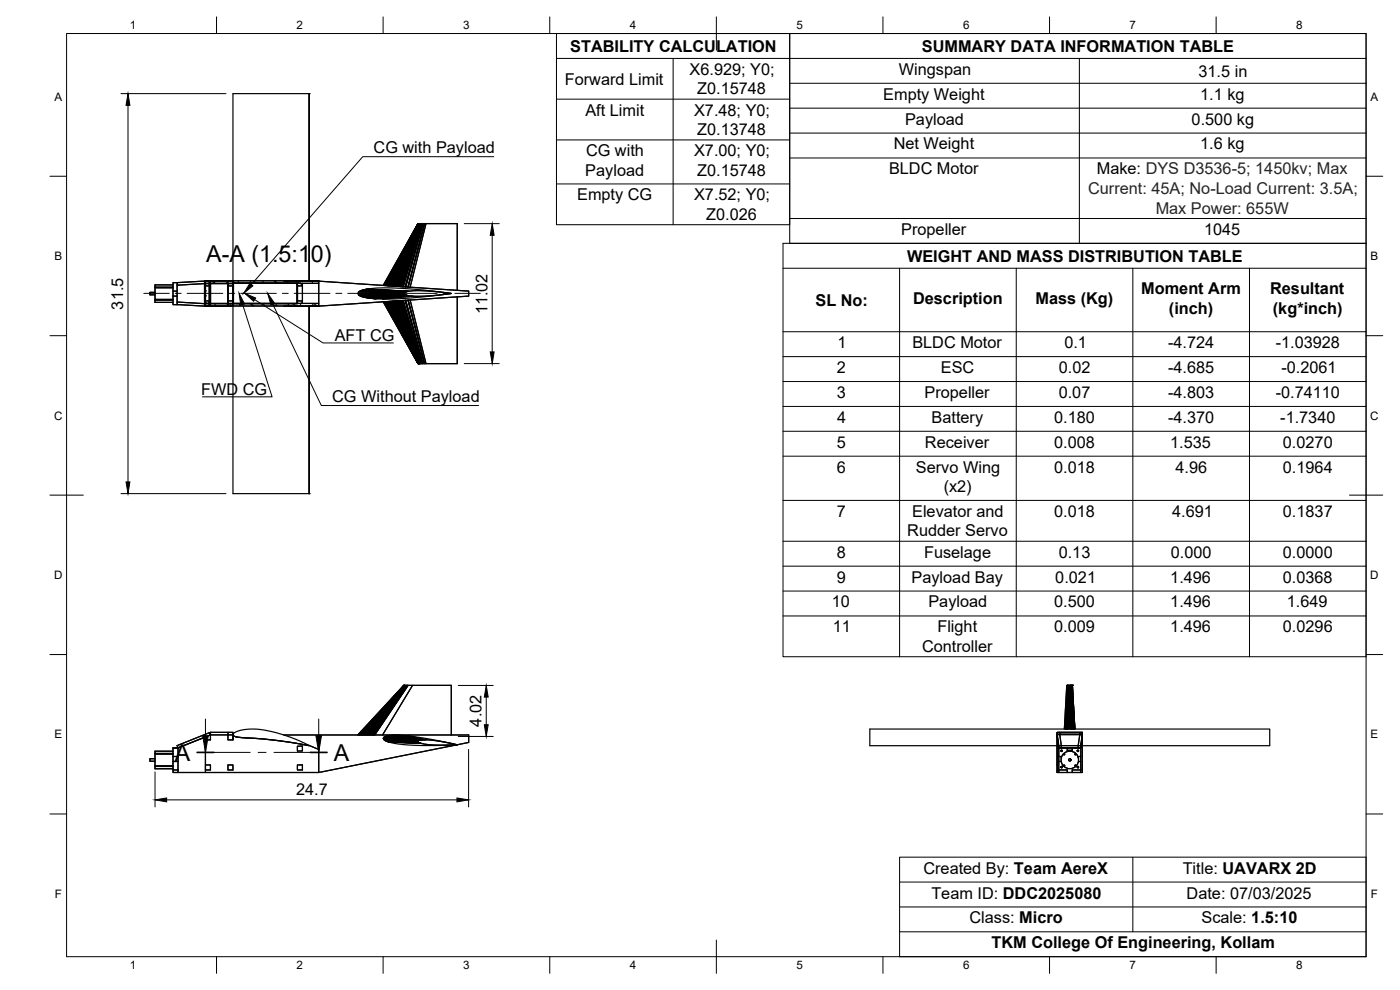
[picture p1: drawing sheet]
<svg xmlns="http://www.w3.org/2000/svg" width="420mm" height="297mm" viewBox="0 0 420 297" stroke-linecap="round" stroke-linejoin="round" font-family="sans-serif">
<!-- layer: Visible -->
<g fill="none" stroke="#000" stroke-width=".36">
<path d="M92.8 28.1v56.2M125.4 67.1l-10.4 18.5 10.4-18.5h11.8M125.4 67.1h.1M125.5 67.1l-10.3 18.5M125.5 67.1l-10.1 18.6 10.1-18.6-9.8 18.6 9.8-18.6M125.5 67.1l-9.4 18.6 9.4-18.6-9.6 18.6zM125.5 67.1l-9.3 18.6zM125.5 67.1l-9.1 18.6 9.2-18.6M125.6 67.1l-8.8 18.7 8.8-18.7-9 18.7zM125.6 67.1l-8.7 18.7zM125.6 67.1l-8.5 18.7zM125.6 67.1h.1"/>
<path d="M125.6 67.1l-8.1 18.7zM125.7 67.1l-8 18.7zM125.7 67.1l-7.9 18.7 8-18.7-7.8 18.7 7.8-18.7M125.8 67.1l-7.5 18.8 7.5-18.8-7.6 18.8zM125.8 67.1l-7.3 18.8 7.3-18.8-7.1 18.8 7.1-18.8-6.9 18.8 6.9-18.8M125.8 67.1l-6.6 18.8 6.6-18.8-6.8 18.8zM125.8 67.1l-6.2 18.8 6.2-18.8-6.4 18.8zM125.9 67.1l-6.2 18.9zM125.9 67.1l-6 18.9 6-18.9M125.9 67.1l-5.8 18.9zM125.9 67.1l-5.6 18.9 5.6-18.9-5.4 18.9 5.5-18.9-5.4 18.9 5.6-18.9-5.4 18.9 5.5-18.9-5.4 18.9 5.4-18.9-5.3 18.9 5.4-18.9h.3l-5.1 19 5.1-19-5 19 5.2-19-5.1 19 5.2-19h.4l-5 19 5-19-4.9 19 4.9-19h.4l-4.7 19.1 4.7-19.1h9.4M137.2 67.1v20"/>
<path d="M46.5 87.7h-1.5v.8h1.5M46.5 86.2v.1h5.4M46.5 86.3v3.5h5.4M46.5 89.8v.3h5.4M46.5 90.1v.6h5.4M51.9 85.5h-5.4v.7h5.4M51.9 88.8v2.6h1.5M51.9 88.8h1.2M53.1 87.3h-1.2v1.5M53.1 84.8h-1.2v2.5M53.1 84.8l8.3-.5v.8l-8.3 .5zM61.4 91.1v.7h.3"/>
<path d="M61.4 91.1l-8.3-.5v.8l8.3 .4M61.4 85.1l-8.3 .5v5l8.3 .5v-6v6M61.4 84.3v.8h1.4v6h-1.4M61.4 84.3h1.4v.8h-1.4M61.4 91.1h1.4v.7h-1.4M61.4 84.3h1.4M61.4 84.3l-8.3 .5v6.6l9.8 .4M61.7 85h1.5v.8h-1.5zM61.7 90.3h1.5v.7h-1.5zM61.7 84.3v.7M61.7 91h34v.8h-34M61.7 84.3v7.5"/>
<path d="M61.7 84.3h34M61.7 85v.8h1.5v-.8h5.2v.8h1.5v4.5h-1.5v.7h-5.2v-.7h-1.5v.7M61.7 85.8v4.5M61.7 91v.8M61.7 91.8h34M62.8 91.8h.4h-1.5M62.8 84.3h.4v.8h-.4M62.8 85.1v6h.4v.7h-.4M62.8 85.1h.4v6h-.4v.7M62.8 91.8v-7.5h.4v7.5h6.7M62.8 84.3v.8M62.8 91.8h-1.4"/>
<path d="M63.2 84.3h5.2v.8h-5.2zM63.2 85.1h5.2v6h-5.2v.7h5.2v-.7h-5.2zM63.2 85.8v4.5M63.2 84.3h6.7M68.4 84.3h1.5v.8h-1.5zM68.4 85.1h1.5v6h-1.5v.7h1.5v-.7h-1.5zM68.4 85h1.5v.8h-1.5zM68.4 90.3h1.5v.7h-1.5zM68.4 85.8v4.5M69.9 84.9h19.4v6.3h-19.4zM70.1 85h19v6h-19zM85.2 84.3h10.5"/>
<path d="M89.3 90.3h1.5v.7h-1.5zM89.3 85h1.5v.8h-1.5zM90.8 85.8v4.5M92.7 84.3l3 .1M92.8 91.8v56.3M92.8 84.3v-56.2h-22.9v120h22.9M95.7 84.4l45 2.9v1.5l-45 3h-3M95.7 84.4l45 2.9v1.5l-45 3M95.7 84.3v6.7h-4.9v-.7h-1.5v-4.5h1.5v-.8h4.9h-34M95.7 84.3h-34M95.7 84.3v7.5M95.7 84.3h.1"/>
<path d="M109 89.1l12.3-.8-11.6 1M109.2 89.2l12.1-.9-11.9 .9M109.2 86.9l13.1 .5zM109.5 86.9l12.8 .5-12.6-.6 12.7 .6-12.5-.6 12.6 .6-12.3-.7 12.4 .7 4.2-.2 8.4 .8M109.9 89.3l11.5-1-11.3 1.1M110.4 89.4l11-1-10.8 1M115 90.6l10.5 18.5zM115.7 90.5l9.8 18.6zM115.9 90.5l9.6 18.6-9.4-18.6 9.4 18.6zM116.4 90.5l9.2 18.6zM116.6 90.5l9 18.6-8.8-18.7 8.8 18.7zM117 90.4l8.6 18.7z"/>
<path d="M117.5 90.4l8.2 18.7zM117.8 90.4l8 18.7-7.8-18.7 7.8 18.7zM118.5 90.3l7.3 18.8-7.1-18.8 7.1 18.8zM118.9 90.3l6.9 18.8zM119 90.3l6.8 18.8-6.6-18.8 6.6 18.8zM119.4 90.3l6.5 18.8-6.3-18.8 6.2 18.8zM119.9 90.2l6 18.9zM121.2 88.1l.9 .5 2.7 .3 4.6-.2 5.8-.6M121.2 88.1l-13.6 .4M121.2 88.1l-13.4 .6M121.2 88.2l-13.2 .6M121.3 88.2l-13 .7"/>
<path d="M121.3 88.2l-12.8 .8M121.3 88.3l-12.6 .7M121.3 87.8l1.6-.5 3.1-.1 9.4 .9-6 .6-4.6 .2-2.9-.3-.6-.4zM121.5 88.4l-10.7 1.1M121.8 88.5l-10.7 1M121.9 88.6l-10.4 .9M122.1 87.5l-13.1-.5 13 .5-13.2-.5 13.1 .6-13.4-.5 13.3 .5-13.5-.4 13.4 .4-13.6-.3 13.4 .4-13.7-.3 13.6 .3-13.8-.1 13.7 .2-.1 .3h-13.8h13.8M122.1 88.6l-10.3 1M122.5 88.7l-10.3 .9M123.8 88.9l-9 .8M135.2 88l-7.9-1-9-.6h-5.3l-3.8 .5a2.62 2.62 0 0 0-1.8 1.2l.2 .4M135.2 88.1l-8.8 1-9.2 .6-6.6-.3-2.1-.4-.9-.5"/>
<path d="M135.2 88l.2 .1h-.2M137.2 89.1v20M125.4 109.1h.1M125.5 109.1l-10.3-18.6 10.3 18.6h11.7M125.5 109.1l-10.1-18.6 10.1 18.6-10-18.6 10 18.6M125.5 109.1l-9.2-18.6 9.3 18.6M125.6 109.1l-8.5-18.7 8.5 18.7M125.6 109.1h.1M125.7 109.1l-8-18.7 8.1 18.7M125.8 109.1l-7.6-18.8 7.6 18.8-7.4-18.8 7.4 18.8M125.9 109.1l-6.2-18.9 6.2 18.9M125.9 109.1l-5.8-18.9 5.8 18.9-5.6-18.9 5.6 18.9-5.4-18.9 5.5 18.9-5.4-18.9 5.6 18.9-5.4-18.9 5.5 18.9-5.4-18.9 5.4 18.9-5.3-18.9 5.4 18.9h.3l-5.1-19 5.1 19-5-19 5.2 19-5.1-19 5.2 19h.4l-5-19 5 19-4.9-19 4.9 19h.4l-4.7-19.1 4.7 19.1h9.4"/>
<path d="M62.8 219.8l.4-.1v.8zM62.8 219.8l-1.4 .6M63.2 219.7h5.2v.8h-5.2zM63.2 219.7h6.7v.7v-.7h-1.5v.8h1.5M121.2 205.6h14.2v14.9v-14.9zM121.2 205.6l-13.8 14.9M121.2 205.6l-13.6 14.9 13.6-14.9-13.4 14.9zM121.2 205.6l-13.2 14.9M121.3 205.6l-12.6 14.9M121.3 205.6l-12.3 14.9M121.3 205.6l-11.6 14.9M121.4 205.6l-11.5 14.9"/>
<path d="M121.4 205.6l-11.3 14.9M121.4 205.6l-10.8 14.9M121.4 205.6l-11 14.9M121.5 205.6l-10.7 14.9M121.7 205.6l-10.6 14.9M121.8 205.6l-10.5 14.9M121.9 205.6l-10.4 14.9M122 205.6l-10.2 14.9M122.1 205.6l-10.1 14.9M122.3 205.6l-10.1 14.9M122.4 205.6l-10 14.9M122.5 205.6l-10 14.9"/>
<path d="M123.8 205.6l-9 14.9M317.3 219.7h7.5v.7M318.1 219.8h-.8v.7M318.1 219.8l-.8-.1v.7M318.1 219.8l6.7-.1v.7M318.1 219.8v.6M318.1 219.8h6.7M320.3 205.6l-.5 13.1M320.4 205.6l-.6 13.1M320.4 205.6l-.5 13.1M320.4 205.6l-.4 13.1M320.5 205.6l-.4 13.1 .4-13.1"/>
<path d="M320.5 205.6l-.5 13.1M320.5 205.6l-.4 13.1zM320.5 205.6l-.3 13.1 .4-13.1M320.6 205.6l-.3 13.1zM320.6 205.6l-.2 13.1 .3-13.1-.1 13.1 .2-13.1h.2v13.1v-13.1M321 205.6h.9M321 205.6h-.9l-.7 13.1 .7-13.1h.2l-.5 13.1M321 205.6h.8M321.1 205.6l.3 13.1M321.1 205.6l.4 13.1M321.1 205.6l.5 13.1M321.1 205.6l.7 13.1"/>
<path d="M321.3 205.6l.7 13.1M321.3 205.6l1 13.1zM321.4 205.6l.9 13.1M321.5 205.6l1 13.1M321.8 205.6l.8 13.1zM321.8 205.6h.1M321.8 218.7l-.6-13.1 .8 13.1M321.9 205.6l.5 9.9M321.9 205.6v.5M321.9 207.2l.3 4M324.8 219.8v.6M324.8 219.8l-7.5-.1 7.5 .1v.6"/>
<path d="M46.5 227.7h-1.5v.7h1.5M46.5 226.1v.2h5.4M46.5 226.3v3.5h5.4M46.5 229.8v.2h5.4M46.5 230v.7h5.4M51.9 225.4h-5.4v.7h5.4M51.9 224.4h1.5M51.9 224.4h1.5v2.6h-1.5zM51.9 228.5h1.5M51.9 227v4M51.9 227h1.5M53.1 223.7l8.3-3.3 .3 .7-8.3 3.3z"/>
<path d="M53.4 231.8h-1.5v-.8h1.5v.8h42.3M53.4 224.4l8.3-3.3v10.7h-8.3M53.4 224.4h-1.5v2.6M53.4 224.4v7.4M61.4 220.4l1.4-.6 .4 .7M61.4 220.4l.3 .7M61.7 229.5h1.5v1.5h-1.5zM61.7 221.1l-8.3 3.3M61.7 221.1l-.3-.7-8.3 3.3 .3 .7M61.7 229.5v1.5M63.2 220.5l-1.5 .6M63.2 220.5v1.5h-1.5v-.9"/>
<path d="M68.4 220.5h1.5v1.5h-1.5zM68.4 229.5h1.5v1.5h-1.5zM69.9 220.5v1.5h-1.5v-1.5h-5.2v1.5h-1.5v7.5h1.5v1.5h-1.5v.8h34M69.9 220.5v1.5zM70 220.7l.3 .2M70 220.1a10 10 0 0 1 7-1.3 44.5 44.5 0 0 1 15.8 4.9 138 138 0 0 0-21.7-2.6 .94 .94 0 0 1-1.2-.8zM70.4 220.9l2.2 .4 6.4 .4 8.1 1 5.5 1 3.1 1.2M85.2 220.5h55.5zM89.3 223.9l1.5-.1v1.5h-1.5zM89.3 229.5h1.5v1.5h-1.5zM95.6 224.9h.1M95.7 220.5v11.3"/>
<path d="M108.3 220.5l13-14.9-12.8 14.9M109.2 220.5l12.1-14.9-11.9 14.9M115.2 221.2l1.1-.4 1.5-.2 4.7 .2 6.6 1 7.9 1.6-11.2 .3-4.4-.3-3.6-.5a4.2 4.2 0 0 1-2.8-1.4zM115.2 221.2l10.3 1.2zM115.7 220.9l9.8 1.4zM115.9 220.9l9.6 1.4zM116.2 222.5l9.8 .4M116.4 220.8l9.2 1.4zM116.6 220.8l9 1.4zM116.8 220.7l8.8 1.5zM117 220.7l8.6 1.5zM117.1 220.7l8.5 1.5"/>
<path d="M117.5 220.6l8.2 1.6zM117.8 220.6l8 1.5zM118.5 220.6l7.3 1.5zM118.9 220.6l6.9 1.5zM119.4 220.6l6.5 1.5zM119.9 220.6l6 1.5zM121.6 220.8l5.3 1.2zM121.7 220.8l5.7 1.2M122.4 220.8l5 1.2zM122.5 220.8l4.9 1.2h.4l-4.7-1.1 4.7 1.1 4.2 .4 5 1M125.5 222.4l-10.5-.9 10.4 .9 .1 .2-10.4-.7 10.5 .8-10.3-.7 10.4 .8-10.2-.6 10.3 .6-10.1-.6 10.2 .6-10.1-.5 10.2 .6-10-.5 10.2 .6-9.8-.5 9.9 .5-9.8-.4 9.9 .4-9.7-.3 9.7 .3 4.5 .6 6.1-.1M125.5 222.3l-10.1-1.2 10.1 1.3"/>
<path d="M125.5 222.3l1.2-.3 2.8 .1 7.7 1.4-6.3 .1-4.3-.5a.85 .85 0 0 1-1.1-.8zM125.6 222.2l-9.5-1.4 9.4 1.5M125.7 222.2h-.1M125.7 222.2l-8-1.6 8.1 1.6M125.8 222.1l-7.6-1.5 7.6 1.5M125.8 222.1l-6.8-1.5 6.8 1.5M125.9 222.1l-6.2-1.5 6.2 1.5M126.7 222l-5.8-1.3 5.4 1.3-5.5-1.3 5.4 1.3-5.6-1.3 5.4 1.4-5.5-1.4 5.4 1.4-5.6-1.4 5.6 1.4-5.8-1.5 5.8 1.5M137 223.4h.1M137 223.5h.2M137.1 223.4l.1 .1M137.2 223.5l-41.5 8.3v-6.9"/>
<path d="M137.2 223.5l-41.5 8.3M140.7 220.5v2.3l-3.5 .7M317.3 229.5v1.5zM317.3 220.5v1.5v-.9M317.3 231v.8zM317.3 222v7.5zM317.3 221.1v-.7l.5 3.3M317.3 220.4h.8l.4 3.3h5.1l.5-3.3M317.3 229.5v2.3M317.3 220.5v.6v-1.3v9.7M317.3 223.7h-56.3v-5h120.1v5h-56.3M317.3 231.8h.5"/>
<path d="M317.3 221.1l.5 3.3M317.3 220.4l.5 3.3M317.8 231v.8h4M317.8 223.7h.7v.7h-.7zM317.8 224.4v-.7h6.5h-.7v.7M317.8 231v.8h2.5M317.8 224.4h.7M317.8 224.4l-.5-3.3v10.7M317.8 231h2.5v.8M318.1 220.4l.4 4M318.1 220.4h6l-.5 4M318.1 220.4v-.6h6v.6"/>
<path d="M318.1 220.4h-.8v.7M318.1 220.4h6M318.5 224.4h-.7M318.5 224.4h5.9M318.5 224.4h.1M318.5 225.1v.4M318.5 230v.4M319.1 226.2a2.65 2.65 0 0 0 0 3.6l.1-.3 .3 .1v.2l-.2 .2M320.3 224.4h1.5M320.3 224.4v.8h1.5M320.3 224.4h-2.5v2.6h.7v.4v-.4h-.7v1.5h.7h-.7v2.5M320.3 224.4v.8h1.5v-.8"/>
<path d="M320.3 224.4h-2.5v6.6M320.3 225.2h.1M320.3 225.2h1.5M321.8 224.4v.8M321.8 231v.8h-1.5M321.8 224.4h.1M321.8 225.2h-1.5M321.8 224.4h2.6v2.6M321.8 231h2.6M321.8 231v.8M323 226.3l-.1 .2-.3-.1v-.2l.2-.2a2.61 2.61 0 0 0-3.5 .1l.2 .1v.2l-.3 .1-.1-.2M323 226.2a2.64 2.64 0 0 1 0 3.6l-.1-.3-.3 .1v.2l.2 .2a2.63 2.63 0 0 1-3.5-.1"/>
<path d="M323.6 224.4h.1M323.6 225.1v.4M323.6 230v.4M324.1 220.4h.7l-.5 4M324.1 220.4h.7v.7M324.1 220.4v-.6h.7v.6M324.3 224.4l.5-3.3v10.7h-3M324.3 231v.8h-2.5M324.3 227h.1M324.3 224.4l.1 6.6M324.4 227h-.8v.4v-.4h.7v1.5h-.7h.8M324.8 229.5v1.5"/>
<path d="M324.8 221.1l-.5 3.3h-.7M324.8 221.1v10.7h-.5v-.8M324.8 220.4l-.5 4h-.7M324.8 221.1v-.7l-.5 4"/>
<circle cx="318.6" cy="230.2" r=".22"/>
<circle cx="318.6" cy="225.3" r=".22"/>
<circle cx="321.1" cy="228" r=".37"/>
<circle cx="323.5" cy="225.3" r=".22"/>
<circle cx="323.5" cy="230.2" r=".22"/>
</g>
<g fill="#000">
<circle cx="92.8" cy="28.1" r=".18"/>
<circle cx="125.8" cy="67.1" r=".18"/>
<circle cx="61.7" cy="88.8" r=".18"/>
<circle cx="61.7" cy="84.3" r=".18"/>
<circle cx="61.7" cy="87.3" r=".18"/>
<circle cx="95.7" cy="91.8" r=".18"/>
<circle cx="125.8" cy="109.1" r=".18"/>
<circle cx="92.8" cy="148.1" r=".18"/>
<circle cx="321.8" cy="205.6" r=".18"/>
<circle cx="321.9" cy="205.6" r=".18"/>
<circle cx="125.8" cy="222.1" r=".18"/>
<circle cx="317.3" cy="229.5" r=".18"/>
<circle cx="320.3" cy="224.4" r=".18"/>
</g>
<!-- layer: BORDER -->
<g fill="none" stroke="#000" stroke-width=".3">
<path d="M20 10.1h390v276.9h-390zM65 5.1v5M115 5.1v5M165 5.1v5M215 5.1v10M265 5.1v5M315 5.1v5M365 5.1v5M15 52.9h5M410 52.9h5M15 100.7h5M410 100.7h5"/>
<path d="M15 148.6h10M405 148.6h10M15 196.4h5M410 196.4h5M15 244.2h5M410 244.2h5M65 287v5M115 287v5M165 287v5M215 282.1v9.9M265 287v5M315 287v5"/>
<path d="M365 287v5"/>
</g>
<!-- layer: FD_Dimensions -->
<path d="M36.3 28.1h31.5M38.4 31.6v113M139.3 67.1h10.5M147.7 70.6v35M139.3 109.1h10.5M36.3 148.1h31.5M137.5 205.7h10.5M145.9 209.2v8.3M46.5 231.6v10.5M50 240h87.1M137.5 221h10.5M140.6 224.9v17.2" fill="none" stroke="#000" stroke-width=".3"/>
<path d="M38.4 28.1l.6 3.5h-1.2zM147.7 67.1l.6 3.5h-1.2zM147.1 105.6h1.2l-.6 3.5zM37.8 144.6h1.2l-.6 3.5zM145.4 217.5h1.1l-.6 3.5zM145.9 205.7l.6 3.5h-1.1zM46.5 240l3.5-.6v1.2zM137.1 239.4l3.5 .6-3.5 .6z" fill="#000" stroke="#000" stroke-width=".3"/>
<!-- layer: Hatching -->
<g fill="none" stroke="#000" stroke-width=".3">
<path d="M61.7 90.7l1.8 1.1M63.1 90.3l-.8 .7M63.2 85.7l-.1 .1M63.2 84.3l1.3 .7-.4-.7M64.3 91l.5 .8M67.8 84.3l.4 .7M68 91l.5 .8M68.4 90.9l1.5 .9M69.6 84.3l1.3 .7M69.9 88.1l.2 .1M70.1 86.8l-.2 .2M71.2 84.9l-.1 .1"/>
<path d="M71.3 91l-.1 .2M71.4 84.3l.5 .7M71.7 91l.4 .8M74.8 84.9l-.1 .1M74.8 91.2l.1-.2 1.3 .8M75.1 84.3l.4 .7M75.4 91l.4 .8M75.9 84.3l1.3 .7M78.5 84.9l-.1 .1M78.6 91l-.1 .2M78.8 84.3l.4 .7M79 91l.4 .8"/>
<path d="M81.3 91l1.3 .8M82.2 84.9l-.1 .1M82.3 91l-.1 .2M82.3 84.3l1.3 .7M82.4 84.3l.5 .7M82.7 91l.4 .8M85.8 84.9l-.1 .1M85.9 91v.2M86.1 84.3l.5 .7M86.3 91l.5 .8M87.7 91l1.2 .8M88.6 84.3l2.2 1.2"/>
<path d="M89.1 88.2l.2 .1M89.3 85.3l-.2 .2M89.8 84.3l.4 .7M90 91l.4 .8M90.8 90.7l-.7 .3M93.4 84.3l.5 .7M93.7 91l.4 .8M94 91l1.3 .8M95 84.3l.7 .4"/>
</g>
<!-- layer: Section Lines -->
<path d="M59.2 225.7h5M93.1 225.7h5" fill="none" stroke="#000" stroke-width=".51"/>
<path d="M61.7 215.7v5.1M95.7 215.7v5.1M64.2 225.7h10.9M77.5 225.7h2.3M82.2 225.7h10.9" fill="none" stroke="#000" stroke-width=".3"/>
<path d="M60.8 220.8h1.7l-.8 4.9zM94.8 220.8h1.7l-.8 4.9z" fill="#000" stroke="#000" stroke-width=".3"/>
<!-- layer: Custom Tables -->
<g fill="none" stroke="#000" stroke-width=".3">
<path d="M167 10.1h243v186.9h-175v-124h175h-173v-7.4h173h-173v-55.5v57.3h-70zM167 17.5h243M202 17.5v49.9M323.9 17.5v55.5M167 29.7h70M237 25h173M237 32.5h173M237 39.9h173M167 42h70M167 55.2h70M237 47.4h173M235 80.5h175"/>
<path d="M235 99.5h175M270 80.5v116.5M305 80.5v116.5M340 80.5v116.5M375 80.5v116.5M235 107h175M235 114.5h175M235 121.9h175M235 129.4h175M235 136.9h175M235 150.1h175M235 162.4h175"/>
<path d="M235 169.9h175M235 177.3h175M235 184.8h175M270 257.2h140v29.8h-140zM340 257.2v22.4M270 279.6h140M270 272.1h140M270 264.7h140"/>
</g>
<!-- layer: Smart Centers -->
<g fill="none" stroke="#000" stroke-width=".3">
<path d="M43.2 88h7.6M52.6 88h1.8M56.2 88h10.7M68.6 88h1.8M72.2 88h10.7M84.7 88h1.8M88.3 88h10.7M100.8 88h1.8M104.4 88h10.7M116.9 88h1.8M120.4 88h10.8M132.9 88h1.8"/>
<path d="M136.5 88h7.6"/>
</g>
<!-- layer: Leaders -->
<path d="M71.8 88l1.6 3.2-1.1 .3zM75 85l.9 .8-2.8 2.2zM73.5 88l3.2 1.4-.6 1zM80.3 88l2.1 2.9-1.1 .5z" fill="#000" stroke="#000" stroke-width=".3"/>
<path d="M148.2 47h-39.3l-33.5 38.4M72.8 91.4l8.9 27.7h-21M76.4 89.9l20.5 13h21.2M81.8 91.2l14.6 30.5h47.2" fill="none" stroke="#000" stroke-width=".3"/>
<g font-size="7">
<text x="61.8" y="78.7">A-A (1.5:10)</text>
<text x="52.5" y="228.2">A</text>
<text x="100.1" y="228.2">A</text>
</g>
<g font-size="4.9">
<text x="171.2" y="15.5">STABILITY CALCULATION</text>
<text x="276.7" y="15.5">SUMMARY DATA INFORMATION TABLE</text>
<text x="206.9" y="22.4">X6.929; Y0;</text>
<text x="269.7" y="22.5">Wingspan</text>
<text x="359.7" y="23">31.5 in</text>
<text x="169.5" y="25.4">Forward Limit</text>
<text x="209.2" y="28.3">Z0.15748</text>
<text x="265.1" y="29.9">Empty Weight</text>
<text x="360.2" y="29.9">1.1 kg</text>
<text x="175.7" y="34.7">Aft Limit</text>
<text x="208.3" y="34.7">X7.48; Y0;</text>
<text x="209.2" y="40.5">Z0.13748</text>
<text x="271.6" y="37.4">Payload</text>
<text x="357.6" y="37.4">0.500 kg</text>
<text x="112.1" y="46">CG with Payload</text>
<text x="175.9" y="46.9">CG with</text>
<text x="208.3" y="46.9">X7.00; Y0;</text>
<text x="268.2" y="44.8">Net Weight</text>
<text x="360.2" y="44.8">1.6 kg</text>
<text x="175.7" y="52.8">Payload</text>
<text x="209.2" y="52.7">Z0.15748</text>
<text x="266.8" y="52.4">BLDC Motor</text>
<text x="329.2" y="52.4">Make: DYS D3536-5; 1450kv; Max</text>
<text x="173.2" y="60.1">Empty CG</text>
<text x="208.3" y="60.1">X7.52; Y0;</text>
<text x="212" y="66">Z0.026</text>
<text x="270.5" y="70.4">Propeller</text>
<text x="361.4" y="70.5">1045</text>
<text x="272.2" y="78.5">WEIGHT AND MASS DISTRIBUTION TABLE</text>
<text x="342.5" y="88.3">Moment Arm</text>
<text x="381.2" y="88.3">Resultant</text>
<text x="37" y="92.9" transform="rotate(-90 37 92.9)">31.5</text>
<text x="146.3" y="94.3" transform="rotate(-90 146.3 94.3)">11.02</text>
<text x="244.8" y="91.8">SL No:</text>
<text x="274" y="91.3">Description</text>
<text x="310.7" y="91.3">Mass (Kg)</text>
<text x="350.8" y="94.2">(inch)</text>
<text x="382" y="94.2">(kg*inch)</text>
<text x="100.5" y="102.2">AFT CG</text>
<text x="251.3" y="104.4">1</text>
<text x="273.8" y="104.5">BLDC Motor</text>
<text x="319.4" y="104.4">0.1</text>
<text x="350.6" y="104.4">-4.724</text>
<text x="382.9" y="104.4">-1.03928</text>
<text x="251.2" y="111.9">2</text>
<text x="282.4" y="112">ESC</text>
<text x="317.8" y="111.9">0.02</text>
<text x="350.6" y="111.9">-4.685</text>
<text x="384.6" y="111.9">-0.2061</text>
<text x="60.3" y="118.4">FWD CG</text>
<text x="251.1" y="119.4">3</text>
<text x="277.5" y="119.4">Propeller</text>
<text x="317.7" y="119.4">0.07</text>
<text x="350.6" y="119.4">-4.803</text>
<text x="382.9" y="119.4">-0.74110</text>
<text x="99.7" y="120.6">CG Without Payload</text>
<text x="251.2" y="126.8">4</text>
<text x="279.6" y="126.8">Battery</text>
<text x="316.4" y="126.9">0.180</text>
<text x="350.6" y="126.9">-4.370</text>
<text x="384.2" y="126.9">-1.7340</text>
<text x="251.1" y="134.3">5</text>
<text x="277.6" y="134.3">Receiver</text>
<text x="316.4" y="134.3">0.008</text>
<text x="351.2" y="134.3">1.535</text>
<text x="385" y="134.3">0.0270</text>
<text x="251.1" y="141.8">6</text>
<text x="274.9" y="141.8">Servo Wing</text>
<text x="316.4" y="141.8">0.018</text>
<text x="352.8" y="141.8">4.96</text>
<text x="385" y="141.8">0.1964</text>
<text x="283.2" y="147.7">(x2)</text>
<text x="251.1" y="155.1">7</text>
<text x="273.7" y="155.1">Elevator and</text>
<text x="316.4" y="155.1">0.018</text>
<text x="351.8" y="155.1">4.691</text>
<text x="385" y="155.1">0.1837</text>
<text x="272.3" y="160.9">Rudder Servo</text>
<text x="251.1" y="167.3">8</text>
<text x="277.3" y="167.3">Fuselage</text>
<text x="317.7" y="167.3">0.13</text>
<text x="351.4" y="167.3">0.000</text>
<text x="385" y="167.3">0.0000</text>
<text x="251.1" y="174.8">9</text>
<text x="273.6" y="174.8">Payload Bay</text>
<text x="316.7" y="174.8">0.021</text>
<text x="351.2" y="174.8">1.496</text>
<text x="385" y="174.8">0.0368</text>
<text x="249.6" y="182.3">10</text>
<text x="278.6" y="182.2">Payload</text>
<text x="316.4" y="182.3">0.500</text>
<text x="351.2" y="182.3">1.496</text>
<text x="386.2" y="182.3">1.649</text>
<text x="249.9" y="189.7">11</text>
<text x="281.3" y="189.7">Flight</text>
<text x="316.4" y="189.7">0.009</text>
<text x="351.2" y="189.7">1.496</text>
<text x="385" y="189.7">0.0296</text>
<text x="276.7" y="195.6">Controller</text>
<text x="144.5" y="218" transform="rotate(-90 144.5 218)">4.02</text>
<text x="88.9" y="238.6">24.7</text>
<text x="277.1" y="262.1">Created By: Team AereX</text>
<text x="354.9" y="262.1">Title: UAVARX 2D</text>
<text x="279.5" y="269.6">Team ID: DDC2025080</text>
<text x="356.1" y="269.6">Date: 07/03/2025</text>
<text x="291" y="277.1">Class: Micro</text>
<text x="360.6" y="277.1">Scale: 1.5:10</text>
<text x="297.6" y="284.6">TKM College Of Engineering, Kollam</text>
</g>
<g font-size="4.9" fill="#252525">
<text x="326.6" y="58.2">Current: 45A; No-Load Current: 3.5A;</text>
<text x="346.8" y="64.1">Max Power: 655W</text>
</g>
<g font-size="3.5">
<text x="39" y="8.8">1</text>
<text x="89" y="8.8">2</text>
<text x="139" y="8.8">3</text>
<text x="189" y="8.8">4</text>
<text x="239" y="8.8">5</text>
<text x="289" y="8.8">6</text>
<text x="339" y="8.8">7</text>
<text x="389" y="8.8">8</text>
<text x="16.3" y="30.2">A</text>
<text x="411.3" y="30.2">A</text>
<text x="16.3" y="78">B</text>
<text x="411.3" y="78">B</text>
<text x="16.2" y="125.9">C</text>
<text x="411.2" y="125.9">C</text>
<text x="16.2" y="173.7">D</text>
<text x="411.2" y="173.7">D</text>
<text x="16.3" y="221.6">E</text>
<text x="411.3" y="221.6">E</text>
<text x="16.4" y="269.4">F</text>
<text x="411.4" y="269.4">F</text>
<text x="39" y="290.8">1</text>
<text x="89" y="290.8">2</text>
<text x="139" y="290.8">3</text>
<text x="189" y="290.8">4</text>
<text x="239" y="290.8">5</text>
<text x="289" y="290.8">6</text>
<text x="339" y="290.8">7</text>
<text x="389" y="290.8">8</text>
</g>
</svg>
